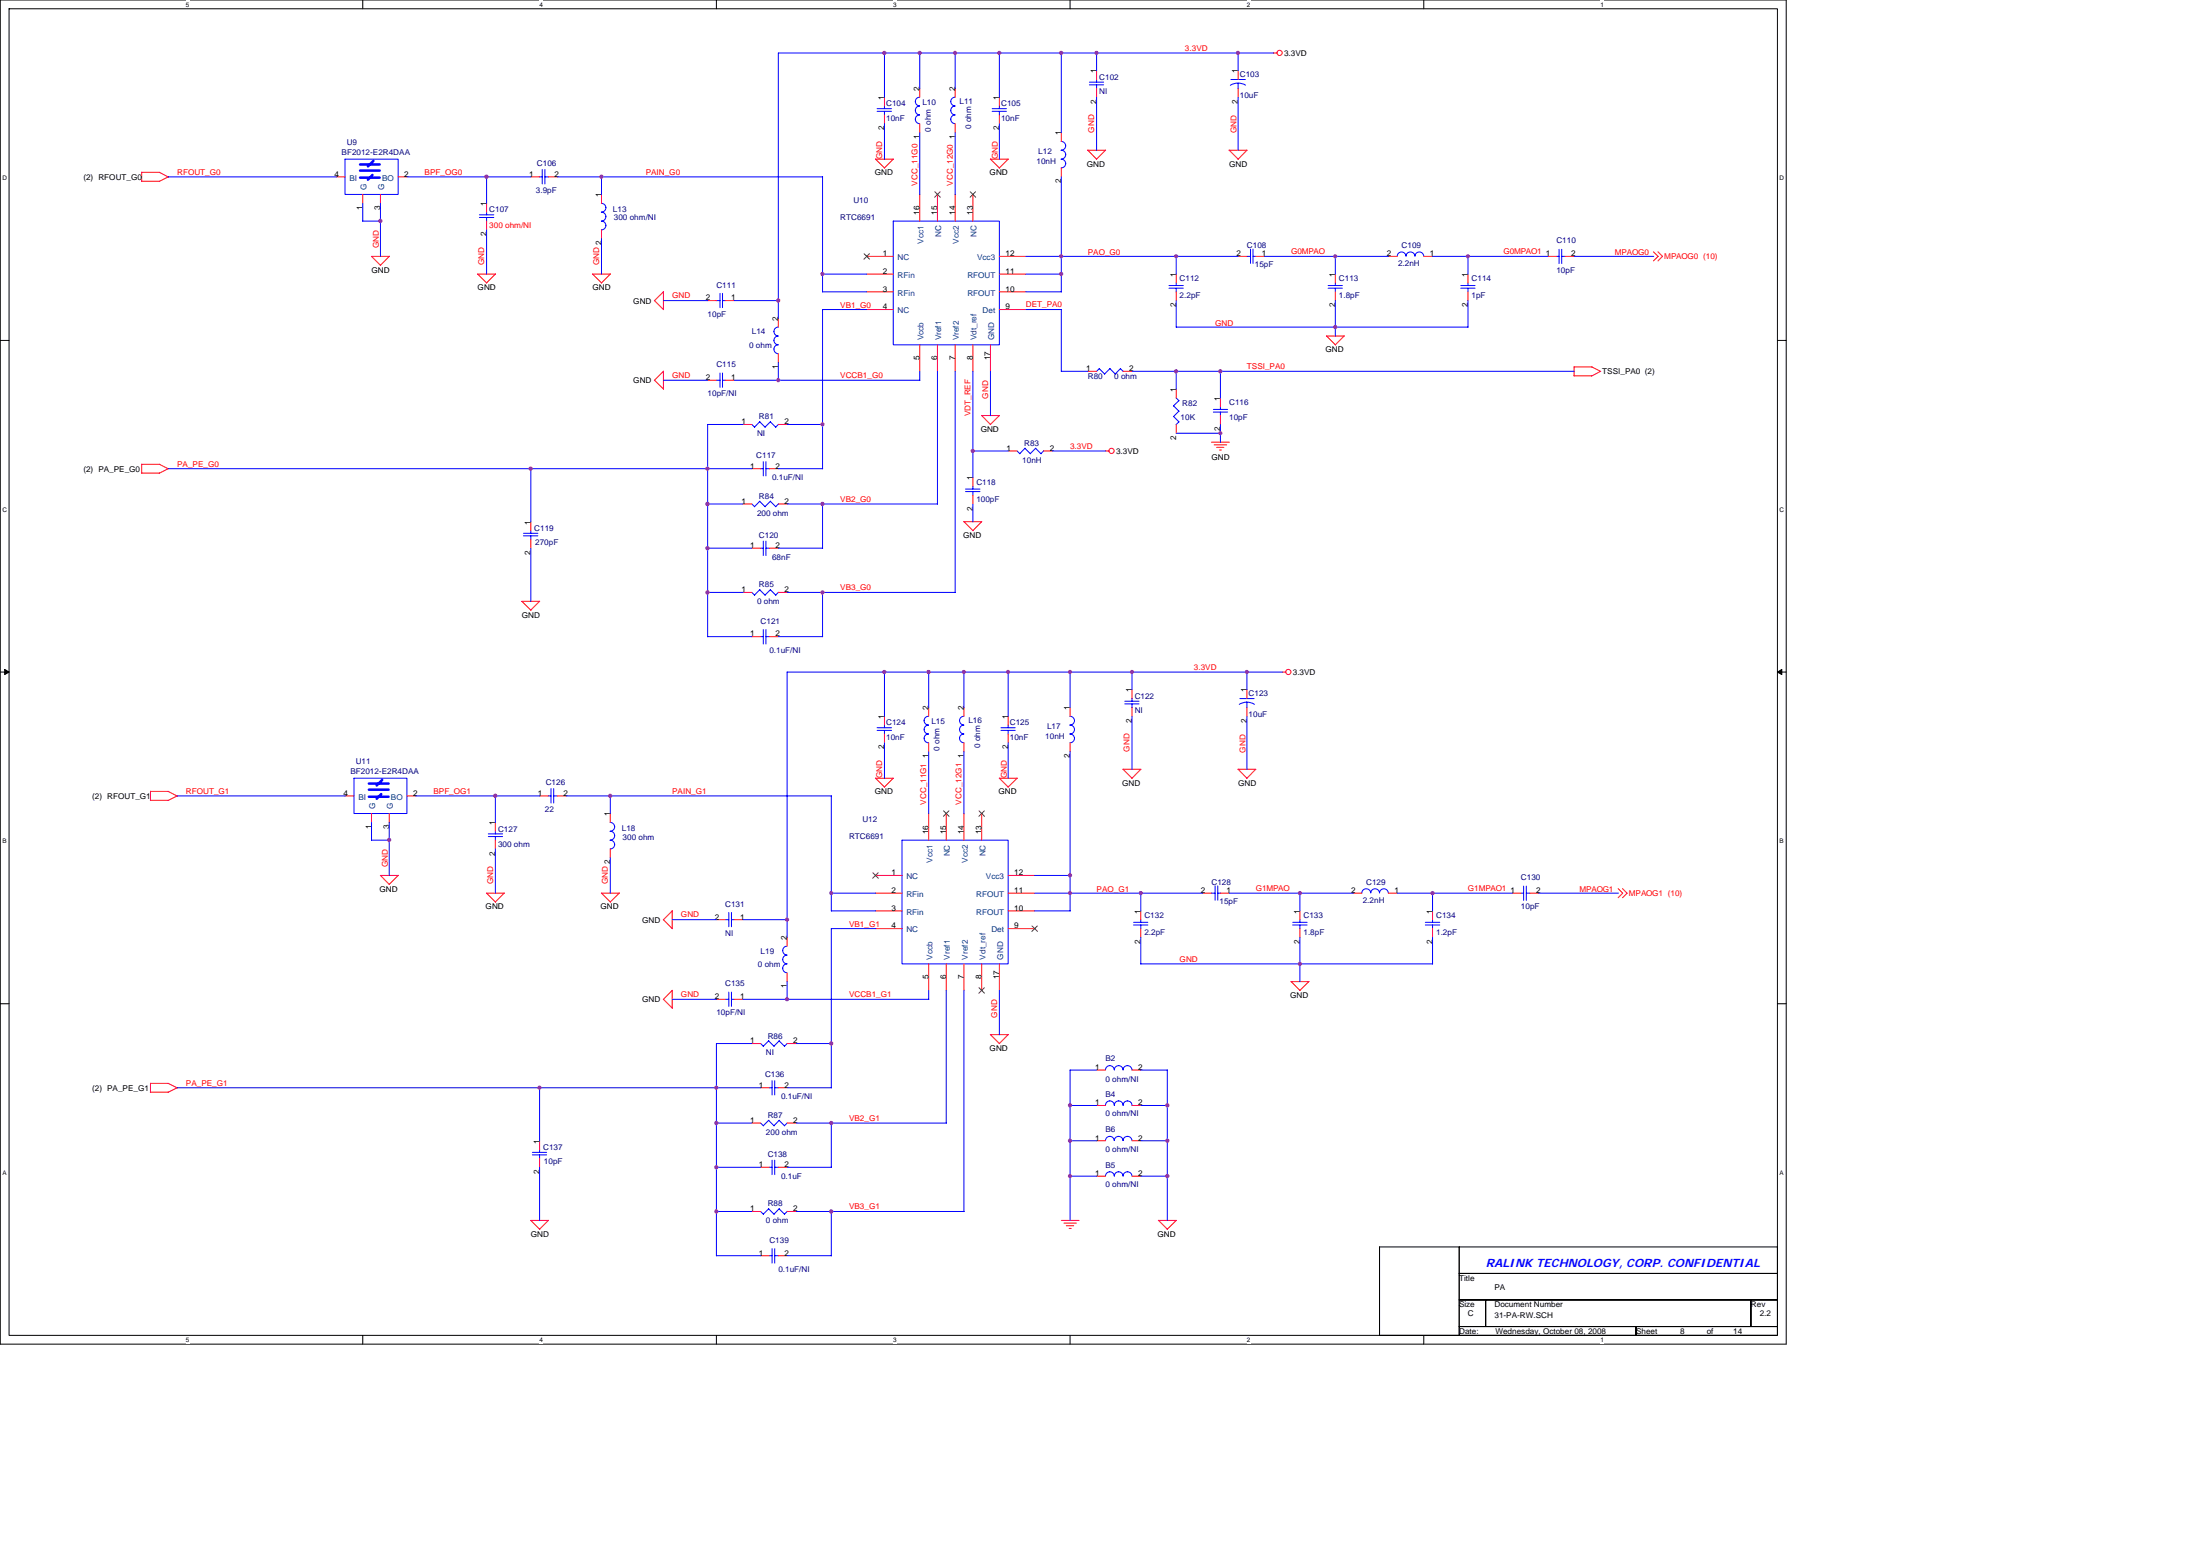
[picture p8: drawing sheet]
<svg xmlns="http://www.w3.org/2000/svg" width="297mm" height="210mm" viewBox="0 0 297 210" stroke-linecap="round" stroke-linejoin="round" font-family="sans-serif">
<path d="M0 0h241.2v181.4h-241.2zM1.2 1.2h238.8v179.1h-238.8z" fill="none" stroke="#000" stroke-width=".14"/>
<g fill="#fff">
<path d="M25.1 .1h.5v1h-.5z"/>
<path d="M25.1 180.4h.5v.9h-.5z"/>
</g>
<path d="M49 0v1.2M49 180.3v1.1" fill="none" stroke="#000" stroke-width=".14"/>
<g fill="#fff">
<path d="M72.9 .1h.4v1h-.4z"/>
<path d="M72.9 180.4h.4v.9h-.4z"/>
</g>
<path d="M96.7 0v1.2M96.7 180.3v1.1" fill="none" stroke="#000" stroke-width=".14"/>
<g fill="#fff">
<path d="M120.6 .1h.5v1h-.5z"/>
<path d="M120.6 180.4h.5v.9h-.5z"/>
</g>
<path d="M144.5 0v1.2M144.5 180.3v1.1" fill="none" stroke="#000" stroke-width=".14"/>
<g fill="#fff">
<path d="M168.4 .1h.4v1h-.4z"/>
<path d="M168.4 180.4h.4v.9h-.4z"/>
</g>
<path d="M192.2 0v1.2M192.2 180.3v1.1" fill="none" stroke="#000" stroke-width=".14"/>
<g fill="#fff">
<path d="M216.1 .1h.5v1h-.5z"/>
<path d="M216.1 180.4h.5v.9h-.5z"/>
<path d="M.3 23.6h.6v.9h-.6z"/>
<path d="M240.3 23.6h.6v.9h-.6z"/>
<path d="M.3 68.3h.6v1h-.6z"/>
<path d="M240.3 68.3h.6v1h-.6z"/>
</g>
<path d="M0 46h1.2M240 46h1.2" fill="none" stroke="#000" stroke-width=".14"/>
<g fill="#fff">
<path d="M.3 113.1h.6v.9h-.6z"/>
<path d="M240.3 113.1h.6v.9h-.6z"/>
</g>
<path d="M0 90.7h1.2M240 90.7h1.2" fill="none" stroke="#000" stroke-width=".14"/>
<path d="M.6 90.4l.6 .3-.6 .4zM240 90.7l.6-.3v.7z" fill="#000" stroke="#000" stroke-width=".14"/>
<g fill="#fff">
<path d="M.3 157.9h.6v.9h-.6z"/>
<path d="M240.3 157.9h.6v.9h-.6z"/>
</g>
<path d="M0 135.5h1.2M240 135.5h1.2M186.3 168.3h10.7v12h-10.7zM197 168.3h43v3.6h-43zM197 171.9h43v3.6h-43zM197 175.5h3.6v3.6h-3.6zM197 179.1h23.9v1.2h-23.9zM200.6 175.5h35.8v3.6h-35.8zM220.9 179.1h19.1v1.2h-19.1zM236.4 175.5h3.6v3.6h-3.6z" fill="none" stroke="#000" stroke-width=".14"/>
<g fill="none" stroke="#f00" stroke-width=".14">
<path d="M119.4 13.1v1.2M119.4 15.5v1.2M124.2 11.9v1.2M124.2 16.7v1.2M129 11.9v1.2M129 16.7v1.2M134.9 13.1v1.2M134.9 15.5v1.2M143.3 17.9v1.2M148.1 9.5v1.2M148.1 11.9v1.2M167.2 9.5v1.2"/>
<path d="M167.2 11.9v1.2M171.9 7.2h.5M19.1 24.5h2.4M22.7 23.9l-1.2 .6M22.7 23.9l-1.2-.6-2.4-.1v1.3M45.4 23.9h1.2M49 26.2v1.3M50.1 34.6h2.5M50.2 34.6l1.2 1.2M51.4 26.2v1.3M52.6 34.6l-1.2 1.2M53.8 23.9h1.1"/>
<path d="M64.5 37h2.4M64.5 37l1.2 1.2M65.7 27.5v1.1M65.7 29.8v1.2M66.9 37l-1.2 1.2M71.7 23.9h1.2M74 23.9h1.2M81.2 26.2v1.3M81.2 31v1.2M82.4 37h-2.4l1.2 1.2M82.4 37l-1.2 1.2M89.6 39.4v2.4l-1.2-1.2"/>
<path d="M89.6 39.4l-1.3 1.2M117 37h3.6M117 34.6h3.6M117 39.4h3.6M120.6 21.5l-1.2 1.2M120.6 21.5h-2.4l1.2 1.2M124.2 26.2v3.6M126.6 26.2v3.6M129 26.2v3.6M131.4 26.2v3.6M133.7 21.5l1.2 1.2M133.7 21.5h2.4l-1.2 1.2"/>
<path d="M134.9 37h3.6M134.9 34.6h3.6M134.9 39.4h3.6M143.3 22.7v1.2M146.9 20.3l1.2 1.2M146.9 20.3h2.4M149.3 20.3l-1.3 1.2M158.8 37v1.2M158.8 39.4v1.2M165.9 20.3l1.3 1.2M166 20.3h2.4l-1.3 1.2M167.2 34.6h1.2"/>
<path d="M169.5 34.6h1.2M180.3 37v1.2M180.3 39.4v1.2M187.4 34.6h1.3M192.2 34.6h1.2M198.2 37v1.2M198.2 39.4v1.2M209 34.6h1.1M211.3 34.6h1.2M223.2 34l.7 .6-.7 .6M223.9 34l.6 .6-.6 .6M89.6 50.1v2.4l-1.2-1.2"/>
<path d="M89.6 50.1l-1.3 1.3M95.5 40.6h1.2M95.5 51.3h1.2M97.9 40.6h1.2M97.9 51.3h1.2M100.3 57.3h1.2M105.1 43v1.2M105.1 47.8v1.1M105.1 57.3h1.2M117 41.8h3.6M124.2 46.5v3.6M126.6 46.5v3.6"/>
<path d="M129 46.5v3.6M131.4 46.5v3.6M132.5 56.1l1.2 1.2M132.5 56.1h2.5l-1.3 1.2M133.7 46.5v3.6M134.9 41.8h3.6M146.9 50.1h1.2M151.6 50.1h1.2M158.8 52.5v1.2M158.8 57.3v1.2M163.6 59.7h2.4M164.8 53.7v1.2"/>
<path d="M164.8 56.1v1.2M181.5 45.4h-2.4l1.2 1.2M181.5 45.3l-1.2 1.2M214.9 49.5l1.2 .6M214.9 49.5h-2.4v1.2h2.4M216.1 50.1l-1.2 .7M19.1 63.9h2.4M19.1 62.7h2.4l1.2 .6M19.1 62.7v1.2M22.7 63.3l-1.2 .6M71.7 70.4v1.2M71.7 72.8v1.2"/>
<path d="M100.3 68h1.2M100.3 80h1.2M101.5 74h1.2M101.5 63.3h1.2M103.9 74h1.2M103.9 63.3h1.2M105.1 68h1.2M105.1 80h1.2M130.1 70.4h2.4l-1.1 1.2M130.2 70.4l1.2 1.2M131.4 64.5v1.2M131.4 66.8v1.2"/>
<path d="M136.1 60.9h1.2M140.9 60.9h1.2M149.2 60.9h.5M163.9 60h1.7M164.3 60.4h.9M164.7 60.7h.2M72.9 81.2h-2.5l1.3 1.2M72.9 81.2l-1.2 1.2M101.5 85.9h1.2M103.9 85.9h1.2M119.4 96.7v1.2M119.4 99.1v1.2"/>
<path d="M125.4 95.5v1.2M130.2 95.5v1.2M136.1 96.7v1.2M136.1 99.1v1.2M144.5 95.5v1.2M152.8 93.1v1.2M152.8 95.5v1.2M168.4 93.1v1.2M168.4 95.5v1.2M173.1 90.7h.5M20.3 108h2.4M20.3 106.8v1.2"/>
<path d="M20.3 106.8h2.4l1.2 .7M23.9 107.4l-1.2 .7M46.6 107.4h1.2M50.2 109.8v1.2M51.3 118.2h2.5M51.4 118.2l1.2 1.2M52.6 109.8v1.2M53.8 118.2l-1.2 1.2M54.9 107.4h1.2M66.9 111v1.2M66.9 113.4v1.2M72.9 107.4h1.1"/>
<path d="M75.2 107.4h1.2M82.4 109.8v1.2M82.4 114.6v1.2M118.2 118.2h3.6M120.6 105.1l-1.2 1.2M120.6 105.1h-2.4l1.2 1.1M125.4 100.3v1.2M125.4 109.8v3.6M127.8 109.8v3.6M130.2 100.3v1.2M130.2 109.8v3.6M132.5 109.8v3.6"/>
<path d="M134.9 105l1.2 1.2M134.9 105.1h2.4M136.1 118.2h3.6M137.3 105.1l-1.2 1.2M144.5 100.3v1.2M154 103.8l-1.2 1.3M154 103.8h-2.4l1.2 1.3M167.1 103.8l1.3 1.3M167.2 103.8h2.4l-1.3 1.3M218.5 120l.6 .6-.6 .6M219.1 120l.6 .6-.6 .6M68.1 120.6h-2.4l1.2 1.2"/>
<path d="M68.1 120.5l-1.2 1.3M81.2 120.6h2.4M81.2 120.6l1.2 1.2M83.6 120.5l-1.2 1.3M89.6 134.9l1.2 1.2M90.8 122.9v2.4l-1.2-1.2M90.8 133.7v2.4M90.8 133.7l-1.2 1.2M90.8 123l-1.2 1.2M96.7 134.9h1.2M96.7 124.1h1.2M99.1 134.9h1.2"/>
<path d="M99.1 124.1h1.2M106.3 126.5v1.2M106.3 131.3v1.2M118.2 120.6h3.6M118.2 125.3h3.6M118.2 123h3.6M125.4 130.1v3.6M127.8 130.1v3.6M130.2 130.1v3.6M132.5 130.1v3.6M133.7 139.6l1.2 1.3M133.7 139.7h2.4l-1.2 1.2"/>
<path d="M134.9 130.1v3.6M136.1 120.6h3.6M136.1 125.3h3.6M136.1 123h3.6M154 123v1.1M154 125.3v1.2M162.4 120.6h1.2M164.8 120.6h1.2M174.3 132.5h2.4M175.5 123v1.1M175.5 125.3v1.2M176.7 132.5l-1.2 1.2-1.2-1.2"/>
<path d="M182.7 120.6h1.2M187.4 120.6h1.3M193.4 123v1.1M193.4 125.3v1.2M204.2 120.6h1.2M206.6 120.6h1.1M20.3 147.4h2.4M23.9 146.8l-1.2 .6M23.9 146.9l-1.2-.7h-2.4v1.2M72.9 154v1.2M72.9 156.4v1.2M101.5 151.6h1.2"/>
<path d="M101.5 140.9h1.2M102.7 146.8h1.2M102.7 157.6h1.2M105.1 146.8h1.2M105.1 157.6h1.2M106.3 151.6h1.2M106.3 140.9h1.2M148.1 154h1.2M148.1 149.2h1.2M148.1 144.4h1.2M148.1 158.8h1.2M152.8 154h1.2"/>
<path d="M152.8 149.2h1.2M152.8 144.4h1.2M152.8 158.8h1.2M74 164.7h-2.4l1.3 1.2M74.1 164.7l-1.2 1.2M101.5 163.5h1.2M102.7 169.5h1.2M105.1 169.5h1.2M106.3 163.5h1.2M143.3 164.7h2.4M143.7 165.1h1.6M144 165.5h1"/>
<path d="M144.4 165.8h.2M156.4 164.7l1.2 1.2 1.2-1.2M156.4 164.7h2.4"/>
<circle cx="172.8" cy="7.1" r=".35"/>
<circle cx="150.1" cy="60.9" r=".35"/>
<circle cx="174" cy="90.7" r=".35"/>
</g>
<g fill="none" stroke="#00f" stroke-width=".14">
<path d="M118.4 14.7h2M118.4 15h2M119.4 7.2v5.9M119.4 14.3v.4M119.4 15v.5M119.4 16.7v4.8M124.2 13.1a.59 .59 0 0 0-.6 .6 .59 .59 0 0 0 .6 .6 .6 .6 0 0 0-.6 .6 .6 .6 0 0 0 .6 .6 .59 .59 0 0 0-.6 .6 .59 .59 0 0 0 .6 .6M124.2 7.2v4.8M124.2 17.9v8.4M128.9 13.1a.59 .59 0 0 0-.5 .6 .59 .59 0 0 0 .5 .6 .6 .6 0 0 0-.5 .6 .6 .6 0 0 0 .5 .6 .59 .59 0 0 0-.5 .6 .59 .59 0 0 0 .5 .6M129 7.2v4.8M129 17.9v8.4"/>
<path d="M134 14.7h1.9M134 15h1.9M134.9 7.2v5.9M134.9 14.3v.4M134.9 15v.5M134.9 16.7v4.8M143.3 19.1a.59 .59 0 0 1 .6 .6 .59 .59 0 0 1-.6 .6 .6 .6 0 0 1 .6 .6 .6 .6 0 0 1-.6 .6 .59 .59 0 0 1 .6 .6 .59 .59 0 0 1-.6 .6M143.3 7.2v10.7M147.1 11.1h1.9M147.1 11.5h1.9M148.1 7.2v2.4M148.1 10.7v.4"/>
<path d="M148.1 11.5v.5M148.1 13.1v7.2M166.2 10.7h1.9M167.2 7.2v2.4M167.2 11.2v.8M167.2 13.1v7.2M168.2 11.5a1.99 1.99 0 0 0-2.1 0M172 7.2h-66.9v35.8M22.7 23.9h22.7M46.6 21.5h7.2v4.7h-7.2zM49 27.5v2.4M49 29.8h2.4"/>
<path d="M51.4 27.5v7.1M54.9 23.9h16.8M64.7 29h2M64.7 29.4h2M65.7 23.9v3.6M65.7 28.6v.4M65.7 29.4v.5M65.7 31v6M72.8 23.9h.4M73.2 22.9v1.9M73.6 23.9h.5M73.6 22.9v1.9"/>
<path d="M75.2 23.9h35.9M81.2 27.5a.59 .59 0 0 1 .6 .5 .59 .59 0 0 1-.6 .6 .6 .6 0 0 1 .6 .6 .6 .6 0 0 1-.6 .6 .59 .59 0 0 1 .6 .6 .59 .59 0 0 1-.6 .6M81.2 23.9v2.4M81.2 32.2v4.8M97.2 39.6v1.9M97.6 39.6v1.9M111.1 39.4h5.9M111.1 37h5.9M111.1 23.9v15.5M120.6 29.8h14.3v16.7h-14.3zM138.5 34.6h28.7M138.5 39.4h4.8"/>
<path d="M138.5 37h4.8M143.3 23.9v15.5M157.8 38.5h2M157.8 38.9h2M158.8 34.6v2.4M158.8 38.2v.3M158.8 38.9v.5M168.3 34.6h.5M168.8 33.6v2M169.2 33.6v2M169.2 34.6h.4M170.7 34.6h16.8"/>
<path d="M179.3 38.5h1.9M179.3 38.9h1.9M180.3 34.6v2.4M180.3 38.2v.3M180.3 38.9v.5M188.7 34.6a.59 .59 0 0 1 .5-.6 .59 .59 0 0 1 .6 .6 .6 .6 0 0 1 .6-.6 .6 .6 0 0 1 .6 .6 .59 .59 0 0 1 .6-.6 .59 .59 0 0 1 .6 .6M193.4 34.6h15.6M197.2 38.5h2M197.2 38.9h2M198.2 34.6v2.4M198.2 38.2v.3M198.2 38.9v.5"/>
<path d="M210.1 34.6h.4M210.5 33.7v1.9M210.9 34.6h.4M210.9 33.7v1.9M212.5 34.6h10.8M89.6 40.6h6M89.6 51.3h6M96.7 40.6h.5M96.7 51.3h.5M97.2 50.4v1.9M97.6 50.4v1.9M97.6 40.6h.3"/>
<path d="M97.6 51.3h.3M99.1 40.6h6M99.1 51.3h25.1M100.3 57.3h-4.8v28.7M101.5 57.3l.4 .4M102.6 56.9l.7 .8M102.6 56.9l-.7 .8M104 56.9l.8 .8M104 56.9l-.7 .8M105.1 44.2a.6 .6 0 0 0-.6 .6 .6 .6 0 0 0 .6 .6 .59 .59 0 0 0-.6 .6 .59 .59 0 0 0 .6 .5 .6 .6 0 0 0-.6 .6 .6 .6 0 0 0 .6 .7M105.1 48.9v2.5M105.1 57.3l-.4 .4"/>
<path d="M106.3 57.3h4.8M117 41.8h-5.9v21.5M124.2 50.1v1.3M126.6 50.1v18M129 50.1v29.9M131.4 50.1v14.4M133.7 50.1v6M138.5 41.8h4.8M143.3 41.8v8.3M143.3 50.1h3.6M148.4 49.8l.8 .7M148.4 49.7l-.3 .4"/>
<path d="M149.1 50.5l.8-.8 .7 .8M151.7 50.1l-.4-.4-.7 .8M152.8 50.1h59.8M158.5 54.8l.7 .7M158.8 40.6v3.6M158.8 50.1v2.4M158.8 53.7l.4 .4M158.8 58.5h6M158.8 44.2h39.4M159.2 54.1l-.8 .7M159.2 55.5l-.8 .7 .8 .8-.4 .3M163.8 55.3h2"/>
<path d="M163.8 55.6h2M164.8 50.1v3.6M164.8 54.9v.4M164.8 55.6v.5M164.8 57.3v2.4M180.3 40.6v4.8M198.2 40.6v3.6M22.7 63.3h78.8M70.7 72h1.9M70.7 72.3h1.9M71.7 63.3v7.1M71.7 71.6v.4"/>
<path d="M71.7 72.3v.5M71.7 74v7.2M95.5 74h6M95.5 68h4.8M95.5 80h4.8M101.5 68l.4 .4M101.5 80l.4 .3M102.6 67.7l.7 .7M102.6 67.6l-.7 .8M102.7 74h.4M102.7 63.3h.4M103.1 62.3v1.9"/>
<path d="M103.1 73v2M103.4 74h.5M103.4 62.3v1.9M103.4 73v2M103.4 63.3h.5M104 67.7l.8 .7M104 79.6l.8 .7 .3-.4M104 67.6l-.7 .8M104 79.6l-.7 .7M105.1 74h6M105.1 63.3h6M105.1 68l-.4 .4"/>
<path d="M106.3 68h20.3M106.3 80h22.7M111.1 68v6M111.1 80v6M130.4 66h1.9M130.4 66.4h1.9M131.4 65.6v.4M131.4 66.4v.5M131.4 68v2.4M131.4 60.9h4.7M137.3 60.9l.4 .4M138.4 60.5l.7 .8"/>
<path d="M138.4 60.5l-.7 .7M139.8 60.5l.8 .8M139.8 60.5l-.7 .7M140.9 60.9l-.4 .3M142.1 60.9h7.2M95.5 85.9h6M101.9 80.3l.7-.7 .7 .7M102.7 85.9h.4M103.1 85v1.9M103.4 85v1.9M103.4 85.9h.5M105.1 85.9h6"/>
<path d="M118.4 98.2h2M118.4 98.6h2M119.4 90.7v6M119.4 97.9v.3M119.4 98.6v.5M125.4 96.7a.59 .59 0 0 0-.6 .6 .59 .59 0 0 0 .6 .6 .6 .6 0 0 0-.6 .6 .6 .6 0 0 0 .6 .6 .59 .59 0 0 0-.6 .6 .59 .59 0 0 0 .6 .6M125.4 90.7v4.8M130.1 96.7a.59 .59 0 0 0-.5 .6 .59 .59 0 0 0 .5 .6 .6 .6 0 0 0-.5 .6 .6 .6 0 0 0 .5 .6 .59 .59 0 0 0-.5 .6 .59 .59 0 0 0 .5 .6M130.2 90.7v4.8M135.1 98.2h2M135.1 98.6h2M136.1 90.7v6"/>
<path d="M136.1 97.9v.3M136.1 98.6v.5M144.5 96.7a.59 .59 0 0 1 .6 .6 .59 .59 0 0 1-.6 .6 .6 .6 0 0 1 .6 .6 .6 .6 0 0 1-.6 .6 .59 .59 0 0 1 .6 .6 .59 .59 0 0 1-.6 .6M144.5 90.7v4.8M151.9 94.7h1.9M151.9 95h1.9M152.8 90.7v2.4M152.8 94.3v.4M152.8 95v.5M152.8 96.7v7.2M167.3 95.1l.5-.2 .5-.1 .6 .1 .5 .2M167.4 94.3h1.9"/>
<path d="M168.4 90.7v2.4M168.4 94.8v.7M168.4 96.7v7.2M173.2 90.7h-66.9v35.9M23.9 107.4h22.7M47.8 105.1h7.1v4.7h-7.1zM50.2 111v2.4M50.2 113.4h2.4M52.6 111v7.2M56.1 107.4h16.8M65.9 112.6h2M65.9 112.9h2"/>
<path d="M66.9 107.4v3.6M66.9 112.2v.4M66.9 112.9v.5M66.9 114.6v6M74 107.4h.4M74.4 106.4v2M74.8 107.4h.5M74.8 106.4v2M76.4 107.4h35.9M82.4 111a.59 .59 0 0 1 .6 .6 .59 .59 0 0 1-.6 .6 .6 .6 0 0 1 .6 .6 .6 .6 0 0 1-.6 .6 .59 .59 0 0 1 .6 .6 .59 .59 0 0 1-.6 .6M82.4 107.4v2.4M82.4 115.8v4.8"/>
<path d="M112.2 107.4v15.6h6M119.4 100.3v4.8M121.8 113.4h14.3v16.7h-14.3zM125.4 101.5v8.3M130.2 101.5v8.3M136.1 100.3v4.8M139.7 118.2h4.8M144.5 101.5v21.5M164.1 119.6v1.9M164.4 119.6v1.9M205.7 119.6v1.9M206.1 119.6v1.9"/>
<path d="M90.8 134.9h5.9M90.8 124.1h5.9M97.9 134.9h.5M97.9 124.1h.5M98.4 123.2v1.9M98.4 133.9v1.9M98.8 123.2v1.9M98.8 133.9v1.9M98.8 134.9h.3M98.8 124.1h.3M100.3 134.9h25.1M100.3 124.1h6"/>
<path d="M106.3 127.7a.6 .6 0 0 0-.6 .6 .6 .6 0 0 0 .6 .6 .59 .59 0 0 0-.6 .6 .59 .59 0 0 0 .6 .6 .6 .6 0 0 0-.6 .6 .6 .6 0 0 0 .6 .6M106.3 132.5v2.4M112.2 120.6h6M118.2 125.3h-6v21.6M125.4 133.7v1.2M127.8 133.7v17.9M130.2 133.7v29.9l-22.7-.1M134.9 133.7v6M139.7 120.6h22.7M139.7 123h4.8M153.1 124.5h1.9M153.1 124.9h1.9"/>
<path d="M154 120.6v2.4M154 124.1v.4M154 124.9v.5M154 126.5v3.6h39.4M163.6 120.6h.5M164.4 120.6h.4M166 120.6h16.7M174.5 124.5h2M174.5 124.9h2M175.5 120.6v2.4M175.5 124.1v.4M175.5 124.9v.5"/>
<path d="M175.5 126.5v6M183.9 120.5a.6 .6 0 0 1 .6-.5 .6 .6 0 0 1 .6 .5 .59 .59 0 0 1 .6-.5 .59 .59 0 0 1 .6 .5 .59 .59 0 0 1 .6-.5 .59 .59 0 0 1 .5 .5M188.7 120.6h15.5M192.4 124.5h2M192.4 124.9h2M193.4 120.6v2.4M193.4 124.1v.4M193.4 124.9v.5M193.4 126.5v3.6M205.3 120.6h.4M206.1 120.6h.5M207.7 120.6h10.8"/>
<path d="M23.9 146.8h78.8M71.9 155.6h1.9M71.9 155.9h1.9M72.9 146.8v7.2M72.9 155.2v.4M72.9 155.9v.5M72.9 157.6v7.2M96.7 157.6h6M96.7 151.6h4.8M101.5 140.9h-4.8v28.6h6M102.7 151.6l.4 .4M102.7 140.9l.4 .3"/>
<path d="M103.8 151.2l-.7 .8M103.8 140.5l-.7 .7M103.9 146.8h.3M103.9 157.6h.3M104.2 145.9v1.9M104.2 156.6v2M104.6 146.8h.5M104.6 145.9v1.9M104.6 156.6v2M104.6 157.6h.5M105.2 151.2l.7 .8 .4-.4M105.2 140.5l.7 .7 .4-.4"/>
<path d="M105.2 151.2l-.7 .8-.7-.8M105.2 140.5l-.7 .7-.7-.7M106.3 146.8h6M106.3 157.6h6M107.5 140.9h4.8M107.5 151.6h20.3M112.2 151.6v6M144.5 154h3.6M144.5 149.2h3.6M144.5 158.8h3.6M148.1 144.4h-3.6v20.4M149.3 154a.59 .59 0 0 1 .6-.6 .59 .59 0 0 1 .5 .6 .59 .59 0 0 1 .6-.6 .59 .59 0 0 1 .6 .6 .6 .6 0 0 1 .6-.6 .6 .6 0 0 1 .6 .6"/>
<path d="M149.3 149.2a.59 .59 0 0 1 .6-.6 .59 .59 0 0 1 .5 .6 .59 .59 0 0 1 .6-.6 .59 .59 0 0 1 .6 .6 .6 .6 0 0 1 .6-.6 .6 .6 0 0 1 .6 .6M149.3 144.4a.59 .59 0 0 1 .6-.6 .59 .59 0 0 1 .5 .6 .59 .59 0 0 1 .6-.6 .59 .59 0 0 1 .6 .6 .6 .6 0 0 1 .6-.6 .6 .6 0 0 1 .6 .6M149.3 158.7a.59 .59 0 0 1 .6-.5 .59 .59 0 0 1 .5 .5 .59 .59 0 0 1 .6-.5 .59 .59 0 0 1 .6 .5 .6 .6 0 0 1 .6-.5 .6 .6 0 0 1 .6 .5M154 144.4h3.6M154 154h3.6M154 149.2h3.6M154 158.8h3.6M157.6 144.4v20.4M96.7 163.5h4.8M102.7 163.5l.4 .4M103.8 163.2l.7 .7M103.8 163.2l-.7 .7"/>
<path d="M103.9 169.5h.3M104.2 168.6v1.9M104.6 168.6v1.9M104.6 169.5h.5M105.2 163.2l.7 .7M105.2 163.2l-.7 .7M106.3 169.5h6M106.3 163.5l-.4 .4M112.2 163.5v6"/>
</g>
<path d="M48.6 22.2h2.7M48.6 24h2.7M48.6 23h2.7M50.3 23.6l-.6 .7M50.4 21.7l-.7 .8M49.8 105.8h2.7M49.8 107.5h2.7M49.8 106.6h2.7M51.5 107.2l-.6 .6M51.6 105.3l-.7 .7" fill="none" stroke="#00f" stroke-width=".34"/>
<g fill="none" stroke="#804000" stroke-width=".14">
<path d="M116.7 34.2l.7 .8M117.4 34.2l-.8 .8M126.2 25.9l.8 .7M126.9 25.9l-.7 .7M131 25.9l.7 .7M131.7 25.9l-.7 .7M117.9 117.8l.7 .8M118.6 117.8l-.8 .8M127.4 109.5l.7 .7M128.1 109.5l-.7 .7M132.2 109.5l.7 .7M132.9 109.5l-.7 .7"/>
<path d="M132.2 133.3l.7 .8M132.9 133.3l-.7 .8M139.3 125l.8 .7M140.1 125l-.8 .7"/>
</g>
<g fill="#f0f" stroke="#f0f" stroke-width=".14">
<path d="M110.9 67.9h.3l.1 .1-.1 .2-.2 .1-.1-.1z" fill-rule="evenodd"/>
<path d="M119.2 7h.4v.1v.2l-.2 .1-.2-.1z" fill-rule="evenodd"/>
<path d="M143.1 36.8h.3l.1 .2-.1 .1-.1 .1-.2-.1z" fill-rule="evenodd"/>
<path d="M143.1 34.4h.3l.1 .2-.1 .2h-.1h-.2z" fill-rule="evenodd"/>
<path d="M81 23.7h.4v.2v.1l-.2 .1-.2-.1z" fill-rule="evenodd"/>
<path d="M71.5 63.1h.3l.1 .1-.1 .2-.2 .1-.1-.1z" fill-rule="evenodd"/>
<path d="M110.9 79.8h.3l.1 .2-.1 .1-.2 .1-.1-.1z" fill-rule="evenodd"/>
<path d="M95.4 63.1h.3l.1 .1-.1 .2-.2 .1-.1-.1z" fill-rule="evenodd"/>
<path d="M193.2 120.4h.4l.1 .1-.1 .2-.2 .1-.2-.1z" fill-rule="evenodd"/>
<path d="M119.2 90.5h.4v.2v.2h-.2h-.2z" fill-rule="evenodd"/>
<path d="M96.6 151.4h.3v.2v.2h-.2h-.1z" fill-rule="evenodd"/>
<path d="M96.6 157.4h.3v.2v.1l-.2 .1-.1-.1z" fill-rule="evenodd"/>
<path d="M66.7 107.2h.3l.1 .2-.1 .2-.1 .1-.2-.1z" fill-rule="evenodd"/>
<path d="M96.6 163.4h.3v.1v.2l-.2 .1-.1-.1z" fill-rule="evenodd"/>
<path d="M175.3 129.9h.4v.2v.2h-.2h-.2z" fill-rule="evenodd"/>
<path d="M82.2 107.2h.3l.1 .2-.1 .2-.1 .1-.2-.1z" fill-rule="evenodd"/>
<path d="M175.3 120.4h.4v.1v.2l-.2 .1-.2-.1z" fill-rule="evenodd"/>
<path d="M125.2 90.5h.3l.1 .2-.1 .2h-.1h-.2z" fill-rule="evenodd"/>
<path d="M112.1 163.4h.3l.1 .1-.1 .2-.2 .1-.1-.1z" fill-rule="evenodd"/>
<path d="M112.1 151.4h.3l.1 .2-.1 .2h-.2h-.1z" fill-rule="evenodd"/>
<path d="M51.2 29.7h.3l.1 .1-.1 .2-.2 .1-.1-.1z" fill-rule="evenodd"/>
<path d="M52.4 113.2h.3l.1 .2-.1 .2h-.2h-.1z" fill-rule="evenodd"/>
<path d="M157.4 153.8h.4v.2v.1l-.2 .1-.2-.1z" fill-rule="evenodd"/>
<path d="M144.3 149h.3l.1 .2-.1 .2h-.1h-.2z" fill-rule="evenodd"/>
<path d="M131.2 60.7h.3l.1 .2-.1 .1-.2 .1-.1-.1z" fill-rule="evenodd"/>
<path d="M167 7h.3l.1 .1-.1 .2-.2 .1-.1-.1z" fill-rule="evenodd"/>
<path d="M143.1 7h.3l.1 .1-.1 .2-.1 .1-.2-.1z" fill-rule="evenodd"/>
<path d="M158.6 50h.4v.1v.2l-.2 .1-.2-.1z" fill-rule="evenodd"/>
<path d="M157.4 158.6h.4v.1v.2l-.2 .1-.2-.1z" fill-rule="evenodd"/>
<path d="M180.1 44h.3l.1 .2-.1 .1-.1 .1-.2-.1z" fill-rule="evenodd"/>
<path d="M164.6 50h.3l.1 .1-.1 .2-.1 .1-.2-.1z" fill-rule="evenodd"/>
<circle cx="124.2" cy="7.1" r=".22"/>
<circle cx="95.5" cy="80" r=".23"/>
<circle cx="134.9" cy="7.1" r=".22"/>
<circle cx="111" cy="37" r=".22"/>
<circle cx="105.1" cy="51.3" r=".22"/>
<circle cx="95.5" cy="68" r=".23"/>
<circle cx="95.5" cy="74" r=".23"/>
<circle cx="65.7" cy="23.9" r=".23"/>
<circle cx="111" cy="57.3" r=".22"/>
<circle cx="112.2" cy="140.9" r=".22"/>
<circle cx="72.8" cy="146.8" r=".22"/>
<circle cx="112.2" cy="120.6" r=".22"/>
<circle cx="106.3" cy="124.1" r=".22"/>
<circle cx="130.1" cy="90.7" r=".22"/>
<circle cx="154" cy="120.6" r=".22"/>
<circle cx="144.5" cy="118.2" r=".22"/>
<circle cx="96.7" cy="146.8" r=".22"/>
<circle cx="136.1" cy="90.7" r=".22"/>
<circle cx="144.5" cy="120.6" r=".22"/>
<circle cx="106.3" cy="134.9" r=".22"/>
<circle cx="157.6" cy="149.2" r=".23"/>
<circle cx="144.5" cy="154" r=".22"/>
<circle cx="152.8" cy="90.7" r=".22"/>
<circle cx="148" cy="7.1" r=".22"/>
<circle cx="129" cy="7.1" r=".22"/>
<circle cx="144.5" cy="90.7" r=".22"/>
<circle cx="105.1" cy="40.6" r=".22"/>
<circle cx="168.3" cy="90.7" r=".22"/>
<circle cx="164.8" cy="58.5" r=".22"/>
<circle cx="144.5" cy="158.8" r=".22"/>
<circle cx="198.2" cy="34.6" r=".22"/>
<circle cx="180.3" cy="34.6" r=".22"/>
<circle cx="158.8" cy="34.6" r=".22"/>
</g>
<text font-size="1.5" fill="#00f" x="200.6" y="171">RALINK TECHNOLOGY, CORP. CONFIDENTIAL</text>
<g font-size="1.1">
<text x="148" y="9.9" transform="rotate(-90 148 9.9)">1</text>
<text x="167.1" y="9.9" transform="rotate(-90 167.1 9.9)">1</text>
<text x="173.4" y="7.6">3.3VD</text>
<text x="119.4" y="17.6" transform="rotate(-90 119.4 17.6)">2</text>
<text x="119.4" y="13.5" transform="rotate(-90 119.4 13.5)">1</text>
<text x="124.2" y="12.3" transform="rotate(-90 124.2 12.3)">2</text>
<text x="128.9" y="12.3" transform="rotate(-90 128.9 12.3)">2</text>
<text x="134.9" y="17.6" transform="rotate(-90 134.9 17.6)">2</text>
<text x="134.9" y="13.5" transform="rotate(-90 134.9 13.5)">1</text>
<text x="148" y="14" transform="rotate(-90 148 14)">2</text>
<text x="167.1" y="14" transform="rotate(-90 167.1 14)">2</text>
<text x="45.2" y="23.9">4</text>
<text x="54.6" y="23.9">2</text>
<text x="71.4" y="23.9">1</text>
<text x="74.9" y="23.9">2</text>
<text x="118.1" y="23.7">GND</text>
<text x="124.2" y="18.8" transform="rotate(-90 124.2 18.8)">1</text>
<text x="128.9" y="18.8" transform="rotate(-90 128.9 18.8)">1</text>
<text x="133.6" y="23.7">GND</text>
<text x="143.3" y="18.3" transform="rotate(-90 143.3 18.3)">1</text>
<text x="146.7" y="22.5">GND</text>
<text x="166" y="22.5">GND</text>
<text x="11.3" y="24.3">(2) RFOUT_G0</text>
<text x="49" y="28.3" transform="rotate(-90 49 28.3)">1</text>
<text x="51.3" y="28.3" transform="rotate(-90 51.3 28.3)">3</text>
<text x="65.7" y="27.8" transform="rotate(-90 65.7 27.8)">1</text>
<text x="81.2" y="26.6" transform="rotate(-90 81.2 26.6)">1</text>
<text x="124.2" y="29" transform="rotate(-90 124.2 29)">16</text>
<text x="126.6" y="29" transform="rotate(-90 126.6 29)">15</text>
<text x="128.9" y="29" transform="rotate(-90 128.9 29)">14</text>
<text x="131.3" y="29" transform="rotate(-90 131.3 29)">13</text>
<text x="143.3" y="24.7" transform="rotate(-90 143.3 24.7)">2</text>
<text x="65.7" y="31.9" transform="rotate(-90 65.7 31.9)">2</text>
<text x="81.2" y="33.1" transform="rotate(-90 81.2 33.1)">2</text>
<text x="119.2" y="34.6">1</text>
<text x="135.8" y="34.6">12</text>
<text x="166.9" y="34.6">2</text>
<text x="170.4" y="34.6">1</text>
<text x="187.2" y="34.6">2</text>
<text x="193.1" y="34.6">1</text>
<text x="208.7" y="34.6">1</text>
<text x="212.2" y="34.6">2</text>
<text x="50.2" y="36.8">GND</text>
<text x="64.5" y="39.2">GND</text>
<text x="80" y="39.2">GND</text>
<text x="85.5" y="41">GND</text>
<text x="95.3" y="40.6">2</text>
<text x="98.7" y="40.6">1</text>
<text x="119.2" y="37">2</text>
<text x="119.2" y="39.4">3</text>
<text x="119.2" y="41.8">4</text>
<text x="135.8" y="41.8">9</text>
<text x="135.8" y="39.4">10</text>
<text x="135.8" y="37">11</text>
<text x="158.8" y="41.5" transform="rotate(-90 158.8 41.5)">2</text>
<text x="158.8" y="37.4" transform="rotate(-90 158.8 37.4)">1</text>
<text x="180.3" y="41.5" transform="rotate(-90 180.3 41.5)">2</text>
<text x="180.3" y="37.4" transform="rotate(-90 180.3 37.4)">1</text>
<text x="198.2" y="41.5" transform="rotate(-90 198.2 41.5)">2</text>
<text x="198.2" y="37.4" transform="rotate(-90 198.2 37.4)">1</text>
<text x="105.1" y="43.3" transform="rotate(-90 105.1 43.3)">2</text>
<text x="179" y="47.5">GND</text>
<text x="85.5" y="51.7">GND</text>
<text x="95.3" y="51.3">2</text>
<text x="98.7" y="51.3">1</text>
<text x="105.1" y="49.8" transform="rotate(-90 105.1 49.8)">1</text>
<text x="124.2" y="48.6" transform="rotate(-90 124.2 48.6)">5</text>
<text x="126.6" y="48.6" transform="rotate(-90 126.6 48.6)">6</text>
<text x="128.9" y="48.6" transform="rotate(-90 128.9 48.6)">7</text>
<text x="131.3" y="48.6" transform="rotate(-90 131.3 48.6)">8</text>
<text x="133.7" y="48.6" transform="rotate(-90 133.7 48.6)">17</text>
<text x="146.6" y="50.1">1</text>
<text x="152.5" y="50.1">2</text>
<text x="158.8" y="52.9" transform="rotate(-90 158.8 52.9)">1</text>
<text x="216.3" y="50.5">TSSI_PA0 (2)</text>
<text x="100.1" y="57.3">1</text>
<text x="105.9" y="57.3">2</text>
<text x="132.4" y="58.3">GND</text>
<text x="158.8" y="59.4" transform="rotate(-90 158.8 59.4)">2</text>
<text x="164.8" y="58.2" transform="rotate(-90 164.8 58.2)">2</text>
<text x="164.8" y="54.1" transform="rotate(-90 164.8 54.1)">1</text>
<text x="11.3" y="63.7">(2) PA_PE_G0</text>
<text x="101.3" y="63.2">1</text>
<text x="104.7" y="63.2">2</text>
<text x="131.3" y="64.8" transform="rotate(-90 131.3 64.8)">1</text>
<text x="135.9" y="60.9">1</text>
<text x="141.7" y="60.9">2</text>
<text x="150.7" y="61.3">3.3VD</text>
<text x="163.6" y="62.1">GND</text>
<text x="71.6" y="70.8" transform="rotate(-90 71.6 70.8)">1</text>
<text x="100.1" y="68">1</text>
<text x="105.9" y="68">2</text>
<text x="131.3" y="68.9" transform="rotate(-90 131.3 68.9)">2</text>
<text x="71.6" y="74.9" transform="rotate(-90 71.6 74.9)">2</text>
<text x="101.3" y="74">1</text>
<text x="104.7" y="74">2</text>
<text x="130" y="72.6">GND</text>
<text x="70.5" y="83.4">GND</text>
<text x="100.1" y="79.9">1</text>
<text x="105.9" y="79.9">2</text>
<text x="101.3" y="85.9">1</text>
<text x="104.7" y="85.9">2</text>
<text x="125.4" y="95.9" transform="rotate(-90 125.4 95.9)">2</text>
<text x="130.1" y="95.9" transform="rotate(-90 130.1 95.9)">2</text>
<text x="144.5" y="95.9" transform="rotate(-90 144.5 95.9)">1</text>
<text x="152.8" y="93.5" transform="rotate(-90 152.8 93.5)">1</text>
<text x="168.3" y="93.5" transform="rotate(-90 168.3 93.5)">1</text>
<text x="174.6" y="91.1">3.3VD</text>
<text x="119.4" y="101.2" transform="rotate(-90 119.4 101.2)">2</text>
<text x="119.4" y="97" transform="rotate(-90 119.4 97)">1</text>
<text x="136.1" y="101.2" transform="rotate(-90 136.1 101.2)">2</text>
<text x="136.1" y="97" transform="rotate(-90 136.1 97)">1</text>
<text x="152.8" y="97.6" transform="rotate(-90 152.8 97.6)">2</text>
<text x="168.3" y="97.6" transform="rotate(-90 168.3 97.6)">2</text>
<text x="12.4" y="107.8">(2) RFOUT_G1</text>
<text x="46.4" y="107.4">4</text>
<text x="55.8" y="107.4">2</text>
<text x="72.6" y="107.4">1</text>
<text x="76.1" y="107.4">2</text>
<text x="118.1" y="107.2">GND</text>
<text x="125.4" y="102.3" transform="rotate(-90 125.4 102.3)">1</text>
<text x="130.1" y="102.3" transform="rotate(-90 130.1 102.3)">1</text>
<text x="134.8" y="107.2">GND</text>
<text x="144.5" y="102.3" transform="rotate(-90 144.5 102.3)">2</text>
<text x="151.5" y="106">GND</text>
<text x="167.2" y="106">GND</text>
<text x="50.1" y="111.9" transform="rotate(-90 50.1 111.9)">1</text>
<text x="52.5" y="111.9" transform="rotate(-90 52.5 111.9)">3</text>
<text x="66.9" y="111.4" transform="rotate(-90 66.9 111.4)">1</text>
<text x="82.4" y="110.2" transform="rotate(-90 82.4 110.2)">1</text>
<text x="125.4" y="112.6" transform="rotate(-90 125.4 112.6)">16</text>
<text x="127.7" y="112.6" transform="rotate(-90 127.7 112.6)">15</text>
<text x="130.1" y="112.6" transform="rotate(-90 130.1 112.6)">14</text>
<text x="132.5" y="112.6" transform="rotate(-90 132.5 112.6)">13</text>
<text x="66.9" y="115.5" transform="rotate(-90 66.9 115.5)">2</text>
<text x="82.4" y="116.7" transform="rotate(-90 82.4 116.7)">2</text>
<text x="120.4" y="118.2">1</text>
<text x="136.9" y="118.2">12</text>
<text x="51.2" y="120.4">GND</text>
<text x="65.6" y="122.7">GND</text>
<text x="81.1" y="122.7">GND</text>
<text x="86.7" y="124.5">GND</text>
<text x="96.5" y="124.1">2</text>
<text x="99.9" y="124.1">1</text>
<text x="120.4" y="120.5">2</text>
<text x="120.4" y="122.9">3</text>
<text x="120.4" y="125.3">4</text>
<text x="136.9" y="125.3">9</text>
<text x="136.9" y="122.9">10</text>
<text x="136.9" y="120.5">11</text>
<text x="154" y="123.3" transform="rotate(-90 154 123.3)">1</text>
<text x="162.2" y="120.5">2</text>
<text x="165.6" y="120.5">1</text>
<text x="175.5" y="123.3" transform="rotate(-90 175.5 123.3)">1</text>
<text x="182.5" y="120.5">2</text>
<text x="188.3" y="120.5">1</text>
<text x="193.4" y="123.3" transform="rotate(-90 193.4 123.3)">1</text>
<text x="203.9" y="120.5">1</text>
<text x="207.4" y="120.5">2</text>
<text x="106.3" y="126.9" transform="rotate(-90 106.3 126.9)">2</text>
<text x="154" y="127.4" transform="rotate(-90 154 127.4)">2</text>
<text x="175.5" y="127.4" transform="rotate(-90 175.5 127.4)">2</text>
<text x="193.4" y="127.4" transform="rotate(-90 193.4 127.4)">2</text>
<text x="86.7" y="135.3">GND</text>
<text x="96.5" y="134.9">2</text>
<text x="99.9" y="134.9">1</text>
<text x="106.3" y="133.4" transform="rotate(-90 106.3 133.4)">1</text>
<text x="125.4" y="132.2" transform="rotate(-90 125.4 132.2)">5</text>
<text x="127.7" y="132.2" transform="rotate(-90 127.7 132.2)">6</text>
<text x="130.1" y="132.2" transform="rotate(-90 130.1 132.2)">7</text>
<text x="132.5" y="132.2" transform="rotate(-90 132.5 132.2)">8</text>
<text x="134.9" y="132.2" transform="rotate(-90 134.9 132.2)">17</text>
<text x="174.2" y="134.7">GND</text>
<text x="101.3" y="140.8">1</text>
<text x="107.1" y="140.8">2</text>
<text x="133.6" y="141.9">GND</text>
<text x="12.4" y="147.2">(2) PA_PE_G1</text>
<text x="102.5" y="146.8">1</text>
<text x="105.9" y="146.8">2</text>
<text x="147.8" y="149.2">1</text>
<text x="147.8" y="144.4">1</text>
<text x="153.7" y="149.2">2</text>
<text x="153.7" y="144.4">2</text>
<text x="72.8" y="154.4" transform="rotate(-90 72.8 154.4)">1</text>
<text x="101.3" y="151.6">1</text>
<text x="107.1" y="151.6">2</text>
<text x="147.8" y="154">1</text>
<text x="153.7" y="154">2</text>
<text x="72.8" y="158.5" transform="rotate(-90 72.8 158.5)">2</text>
<text x="102.5" y="157.5">1</text>
<text x="105.9" y="157.5">2</text>
<text x="147.8" y="158.7">1</text>
<text x="153.7" y="158.7">2</text>
<text x="71.7" y="166.9">GND</text>
<text x="101.3" y="163.5">1</text>
<text x="107.1" y="163.5">2</text>
<text x="156.3" y="166.9">GND</text>
<text x="102.5" y="169.5">1</text>
<text x="105.9" y="169.5">2</text>
<text x="197" y="172.9">Title</text>
<text x="197" y="176.5">Size</text>
<text x="198.2" y="177.7">C</text>
<text x="201.8" y="176.5">Document Number</text>
<text x="201.8" y="177.9">31-PA-RW.SCH</text>
<text x="201.8" y="174.1">PA</text>
<text x="236.4" y="176.5">Rev</text>
<text x="237.6" y="177.7">2.2</text>
<text x="197" y="180.1">Date:</text>
<text x="201.9" y="180.1">Wednesday, October 08, 2008</text>
<text x="220.9" y="180.1">Sheet</text>
<text x="226.9" y="180.1">8</text>
<text x="230.4" y="180.1">of</text>
<text x="234" y="180.1">14</text>
</g>
<g font-size="1.1" fill="#000080">
<text x="148.4" y="10.8">C102</text>
<text x="167.4" y="10.4">C103</text>
<text x="119.7" y="14.2">C104</text>
<text x="119.7" y="16.4">10nF</text>
<text x="124.5" y="14.1">L10</text>
<text x="125.7" y="17.8" transform="rotate(-90 125.7 17.8)">0 ohm</text>
<text x="129.6" y="14">L11</text>
<text x="131.1" y="17.4" transform="rotate(-90 131.1 17.4)">0 ohm</text>
<text x="135.2" y="14.2">C105</text>
<text x="135.2" y="16.4">10nF</text>
<text x="148.4" y="12.7">NI</text>
<text x="167.4" y="13.2">10uF</text>
<text x="46.1" y="20.9">BF2012-E2R4DAA</text>
<text x="46.8" y="19.6">U9</text>
<text x="72.5" y="22.4">C106</text>
<text x="140" y="22.1">10nH</text>
<text x="140.2" y="20.8">L12</text>
<text x="66.1" y="28.7">C107</text>
<text x="72.4" y="26.1">3.9pF</text>
<text x="82.8" y="28.6">L13</text>
<text x="82.9" y="29.8">300 ohm/NI</text>
<text x="113.5" y="29.6">RTC6691</text>
<text x="115.2" y="27.4">U10</text>
<text x="168.4" y="33.5">C108</text>
<text x="188.8" y="36">2.2nH</text>
<text x="189.2" y="33.5">C109</text>
<text x="210.1" y="32.9">C110</text>
<text x="96.7" y="38.8">C111</text>
<text x="159.3" y="38">C112</text>
<text x="159.3" y="40.3">2.2pF</text>
<text x="169.4" y="36.1">15pF</text>
<text x="180.8" y="38">C113</text>
<text x="180.8" y="40.3">1.8pF</text>
<text x="198.7" y="38">C114</text>
<text x="198.7" y="40.3">1pF</text>
<text x="210.1" y="36.8">10pF</text>
<text x="95.5" y="42.8">10pF</text>
<text x="101.2" y="46.9">0 ohm</text>
<text x="101.5" y="45.1">L14</text>
<text x="95.5" y="53.5">10pF/NI</text>
<text x="96.7" y="49.6">C115</text>
<text x="146.9" y="51.1">R80</text>
<text x="150.4" y="51.1">0 ohm</text>
<text x="102.2" y="58.9">NI</text>
<text x="102.5" y="56.6">R81</text>
<text x="159.4" y="56.7">10K</text>
<text x="159.6" y="54.8">R82</text>
<text x="166" y="54.7">C116</text>
<text x="166" y="56.7">10pF</text>
<text x="102.1" y="61.9">C117</text>
<text x="104.2" y="64.7">0.1uF/NI</text>
<text x="131.8" y="65.4">C118</text>
<text x="138" y="62.5">10nH</text>
<text x="138.3" y="60.2">R83</text>
<text x="72.1" y="71.6">C119</text>
<text x="102.2" y="69.6">200 ohm</text>
<text x="102.5" y="67.4">R84</text>
<text x="131.8" y="67.7">100pF</text>
<text x="72.3" y="73.6">270pF</text>
<text x="102.5" y="72.6">C120</text>
<text x="104.2" y="75.6">68nF</text>
<text x="102.2" y="81.6">0 ohm</text>
<text x="102.5" y="79.3">R85</text>
<text x="102.7" y="84.2">C121</text>
<text x="103.9" y="88.1">0.1uF/NI</text>
<text x="153.2" y="94.3">C122</text>
<text x="168.6" y="94">C123</text>
<text x="119.7" y="97.8">C124</text>
<text x="119.7" y="99.9">10nF</text>
<text x="125.7" y="97.7">L15</text>
<text x="126.8" y="101.3" transform="rotate(-90 126.8 101.3)">0 ohm</text>
<text x="130.7" y="97.6">L16</text>
<text x="132.4" y="101" transform="rotate(-90 132.4 101)">0 ohm</text>
<text x="136.4" y="97.8">C125</text>
<text x="136.4" y="99.9">10nF</text>
<text x="141.1" y="99.7">10nH</text>
<text x="141.4" y="98.4">L17</text>
<text x="153.2" y="96.2">NI</text>
<text x="168.6" y="96.7">10uF</text>
<text x="47.3" y="104.5">BF2012-E2R4DAA</text>
<text x="48" y="103.2">U11</text>
<text x="73.7" y="105.9">C126</text>
<text x="67.2" y="112.2">C127</text>
<text x="73.6" y="109.6">22</text>
<text x="84" y="112.1">L18</text>
<text x="84.1" y="113.3">300 ohm</text>
<text x="114.6" y="113.2">RTC6691</text>
<text x="116.4" y="110.9">U12</text>
<text x="67.2" y="114.3">300 ohm</text>
<text x="163.6" y="119.4">C128</text>
<text x="184.5" y="119.4">C129</text>
<text x="205.4" y="118.8">C130</text>
<text x="97.9" y="122.4">C131</text>
<text x="154.5" y="124">C132</text>
<text x="164.7" y="122">15pF</text>
<text x="176" y="124">C133</text>
<text x="184" y="121.9">2.2nH</text>
<text x="193.9" y="124">C134</text>
<text x="205.4" y="122.7">10pF</text>
<text x="97.9" y="126.3">NI</text>
<text x="102.3" y="130.5">0 ohm</text>
<text x="102.7" y="128.7">L19</text>
<text x="154.5" y="126.2">2.2pF</text>
<text x="176" y="126.2">1.8pF</text>
<text x="193.9" y="126.2">1.2pF</text>
<text x="96.7" y="137.1">10pF/NI</text>
<text x="97.9" y="133.1">C135</text>
<text x="103.4" y="142.5">NI</text>
<text x="103.6" y="140.2">R86</text>
<text x="149.3" y="143.3">B2</text>
<text x="103.3" y="145.4">C136</text>
<text x="105.4" y="148.3">0.1uF/NI</text>
<text x="149.3" y="148.1">B4</text>
<text x="149.3" y="146">0 ohm/NI</text>
<text x="73.3" y="155.2">C137</text>
<text x="103.4" y="153.2">200 ohm</text>
<text x="103.6" y="150.9">R87</text>
<text x="149.3" y="152.8">B6</text>
<text x="149.3" y="155.5">0 ohm/NI</text>
<text x="149.3" y="150.7">0 ohm/NI</text>
<text x="73.4" y="157.1">10pF</text>
<text x="103.6" y="156.2">C138</text>
<text x="105.4" y="159.2">0.1uF</text>
<text x="149.3" y="157.6">B5</text>
<text x="149.3" y="160.2">0 ohm/NI</text>
<text x="103.4" y="165.1">0 ohm</text>
<text x="103.6" y="162.9">R88</text>
<text x="103.9" y="167.8">C139</text>
<text x="105.1" y="171.7">0.1uF/NI</text>
</g>
<g font-size="1.1" fill="#f00">
<text x="160" y="6.8">3.3VD</text>
<text x="147.7" y="17.9" transform="rotate(-90 147.7 17.9)">GND</text>
<text x="23.9" y="23.6">RFOUT_G0</text>
<text x="57.3" y="23.7">BPF_OG0</text>
<text x="87.2" y="23.6">PAIN_G0</text>
<text x="119.1" y="21.5" transform="rotate(-90 119.1 21.5)">GND</text>
<text x="134.7" y="21.5" transform="rotate(-90 134.7 21.5)">GND</text>
<text x="167" y="18" transform="rotate(-90 167 18)">GND</text>
<text x="123.9" y="25.1" transform="rotate(-90 123.9 25.1)">VCC_11G0</text>
<text x="128.6" y="25.1" transform="rotate(-90 128.6 25.1)">VCC_12G0</text>
<text x="51.2" y="33.5" transform="rotate(-90 51.2 33.5)">GND</text>
<text x="65.4" y="35.8" transform="rotate(-90 65.4 35.8)">GND</text>
<text x="66.1" y="30.7">300 ohm/NI</text>
<text x="80.9" y="35.8" transform="rotate(-90 80.9 35.8)">GND</text>
<text x="146.9" y="34.4">PAO_G0</text>
<text x="174.3" y="34.3">G0MPAO</text>
<text x="203" y="34.3">G0MPAO1</text>
<text x="218" y="34.4">MPAOG0</text>
<text x="224.7" y="35">MPAOG0 (10)</text>
<text x="90.8" y="40.3">GND</text>
<text x="113.4" y="41.6">VB1_G0</text>
<text x="138.5" y="41.5">DET_PA0</text>
<text x="164.1" y="44">GND</text>
<text x="90.8" y="51">GND</text>
<text x="113.4" y="51">VCCB1_G0</text>
<text x="133.4" y="53.8" transform="rotate(-90 133.4 53.8)">GND</text>
<text x="168.4" y="49.8">TSSI_PA0</text>
<text x="131" y="56.2" transform="rotate(-90 131 56.2)">VDT_REF</text>
<text x="23.9" y="63.1">PA_PE_G0</text>
<text x="144.5" y="60.6">3.3VD</text>
<text x="113.4" y="67.7">VB2_G0</text>
<text x="113.4" y="79.7">VB3_G0</text>
<text x="161.2" y="90.4">3.3VD</text>
<text x="152.5" y="101.5" transform="rotate(-90 152.5 101.5)">GND</text>
<text x="168.2" y="101.6" transform="rotate(-90 168.2 101.6)">GND</text>
<text x="25.1" y="107.1">RFOUT_G1</text>
<text x="58.5" y="107.2">BPF_OG1</text>
<text x="90.8" y="107.1">PAIN_G1</text>
<text x="119.1" y="105.1" transform="rotate(-90 119.1 105.1)">GND</text>
<text x="135.9" y="105.1" transform="rotate(-90 135.9 105.1)">GND</text>
<text x="125.1" y="108.6" transform="rotate(-90 125.1 108.6)">VCC_11G1</text>
<text x="129.8" y="108.6" transform="rotate(-90 129.8 108.6)">VCC_12G1</text>
<text x="52.4" y="117.1" transform="rotate(-90 52.4 117.1)">GND</text>
<text x="66.6" y="119.4" transform="rotate(-90 66.6 119.4)">GND</text>
<text x="82.1" y="119.4" transform="rotate(-90 82.1 119.4)">GND</text>
<text x="91.9" y="123.8">GND</text>
<text x="114.6" y="125.1">VB1_G1</text>
<text x="148.1" y="120.4">PAO_G1</text>
<text x="169.5" y="120.2">G1MPAO</text>
<text x="198.2" y="120.2">G1MPAO1</text>
<text x="213.3" y="120.4">MPAOG1</text>
<text x="219.9" y="121">MPAOG1 (10)</text>
<text x="159.3" y="129.9">GND</text>
<text x="91.9" y="134.6">GND</text>
<text x="114.6" y="134.6">VCCB1_G1</text>
<text x="134.6" y="137.4" transform="rotate(-90 134.6 137.4)">GND</text>
<text x="25.1" y="146.6">PA_PE_G1</text>
<text x="114.6" y="151.3">VB2_G1</text>
<text x="114.6" y="163.2">VB3_G1</text>
</g>
<g font-size="1.1" fill="#004080">
<text x="47.2" y="24.4">BI</text>
<text x="49.5" y="25.7" transform="rotate(-90 49.5 25.7)">G</text>
<text x="51.6" y="24.4">BO</text>
<text x="51.9" y="25.7" transform="rotate(-90 51.9 25.7)">G</text>
<text x="121.2" y="35.1">NC</text>
<text x="124.7" y="32.9" transform="rotate(-90 124.7 32.9)">Vcc1</text>
<text x="127.1" y="32" transform="rotate(-90 127.1 32)">NC</text>
<text x="129.5" y="32.9" transform="rotate(-90 129.5 32.9)">Vcc2</text>
<text x="131.9" y="32" transform="rotate(-90 131.9 32)">NC</text>
<text x="131.9" y="35.1">Vcc3</text>
<text x="121.2" y="37.5">RFin</text>
<text x="121.2" y="39.9">RFin</text>
<text x="130.6" y="39.9">RFOUT</text>
<text x="130.6" y="37.5">RFOUT</text>
<text x="121.2" y="42.3">NC</text>
<text x="124.7" y="46" transform="rotate(-90 124.7 46)">Vccb</text>
<text x="127.1" y="46" transform="rotate(-90 127.1 46)">Vref1</text>
<text x="129.5" y="46" transform="rotate(-90 129.5 46)">Vref2</text>
<text x="131.9" y="46" transform="rotate(-90 131.9 46)">Vdt_ref</text>
<text x="132.7" y="42.3">Det</text>
<text x="134.2" y="46" transform="rotate(-90 134.2 46)">GND</text>
<text x="48.4" y="107.9">BI</text>
<text x="52.8" y="107.9">BO</text>
<text x="50.7" y="109.2" transform="rotate(-90 50.7 109.2)">G</text>
<text x="53.1" y="109.2" transform="rotate(-90 53.1 109.2)">G</text>
<text x="122.4" y="118.7">NC</text>
<text x="125.9" y="116.5" transform="rotate(-90 125.9 116.5)">Vcc1</text>
<text x="128.3" y="115.6" transform="rotate(-90 128.3 115.6)">NC</text>
<text x="130.7" y="116.5" transform="rotate(-90 130.7 116.5)">Vcc2</text>
<text x="133.1" y="115.6" transform="rotate(-90 133.1 115.6)">NC</text>
<text x="133.1" y="118.7">Vcc3</text>
<text x="122.4" y="121.1">RFin</text>
<text x="122.4" y="123.5">RFin</text>
<text x="122.4" y="125.9">NC</text>
<text x="131.8" y="123.5">RFOUT</text>
<text x="131.8" y="121.1">RFOUT</text>
<text x="133.9" y="125.9">Det</text>
<text x="125.9" y="129.5" transform="rotate(-90 125.9 129.5)">Vccb</text>
<text x="128.3" y="129.5" transform="rotate(-90 128.3 129.5)">Vref1</text>
<text x="130.7" y="129.5" transform="rotate(-90 130.7 129.5)">Vref2</text>
<text x="133.1" y="129.5" transform="rotate(-90 133.1 129.5)">Vdt_ref</text>
<text x="135.4" y="129.5" transform="rotate(-90 135.4 129.5)">GND</text>
</g>
<g font-size=".9">
<text x="25.1" y=".9">5</text>
<text x="72.9" y=".9">4</text>
<text x="120.6" y=".9">3</text>
<text x="168.4" y=".9">2</text>
<text x="216.1" y=".9">1</text>
<text x=".3" y="24.3">D</text>
<text x="240.3" y="24.3">D</text>
<text x=".3" y="69.1">C</text>
<text x="240.3" y="69.1">C</text>
<text x=".3" y="113.9">B</text>
<text x="240.3" y="113.9">B</text>
<text x=".3" y="158.6">A</text>
<text x="240.3" y="158.6">A</text>
<text x="25.1" y="181.1">5</text>
<text x="72.9" y="181.1">4</text>
<text x="120.6" y="181.1">3</text>
<text x="168.4" y="181.1">2</text>
<text x="216.1" y="181.1">1</text>
</g>
</svg>
